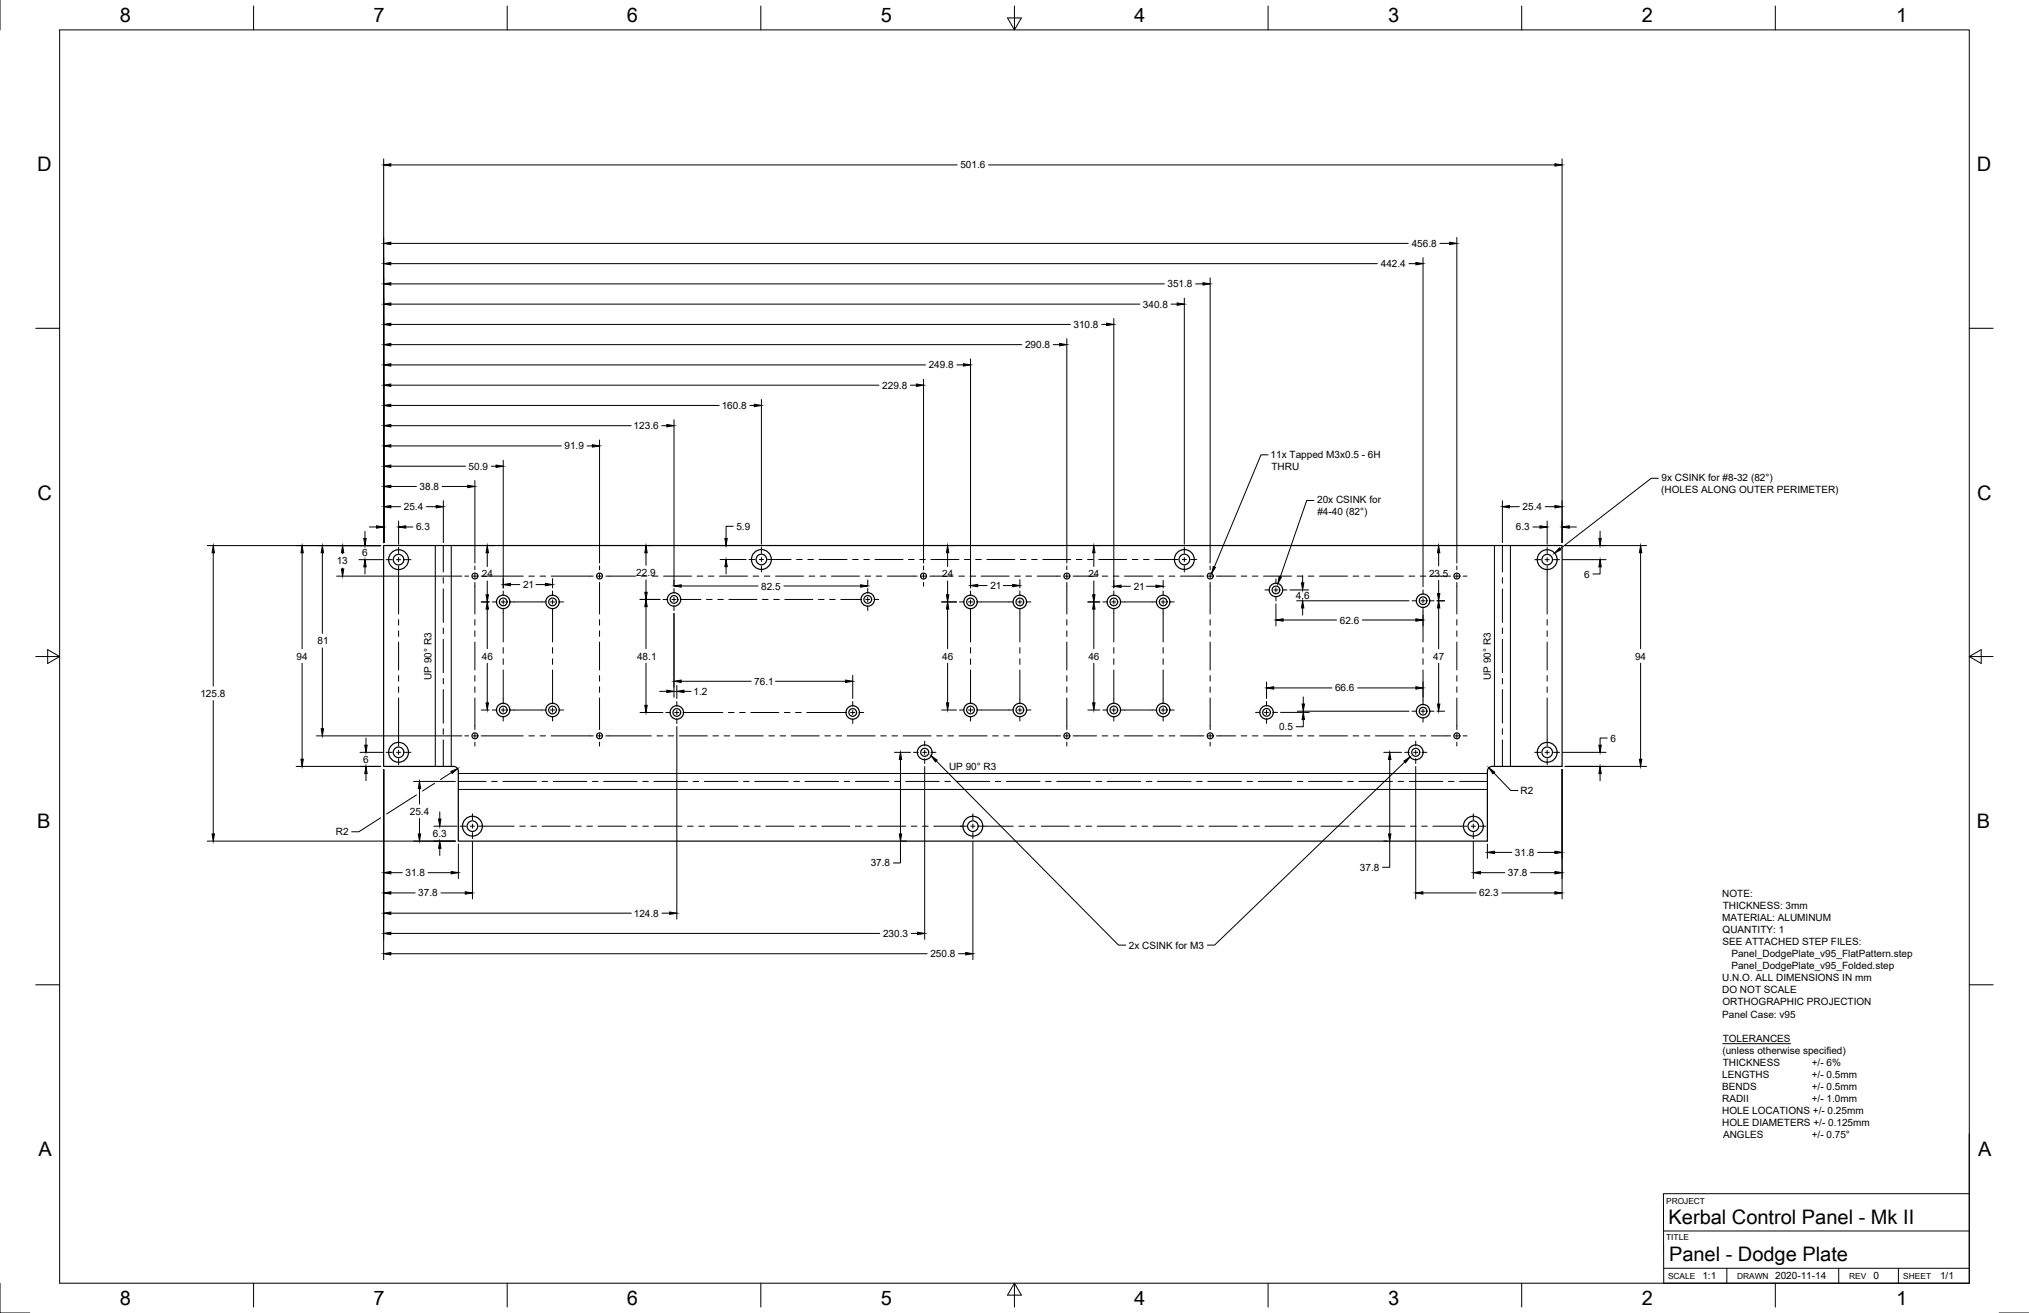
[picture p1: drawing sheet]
<svg xmlns="http://www.w3.org/2000/svg" width="864mm" height="559mm" viewBox="0 0 864 559" stroke-linecap="round" stroke-linejoin="round" font-family="sans-serif">
<!-- layer: Visible -->
<g fill="none" stroke="#000" stroke-width=".51">
<path d="M635.1 326.2h29.8v-94h-501.6v94h29.8l1.4 .6 .6 1.4v29.8h438v-29.8l.6-1.4 1.4-.6"/>
<circle cx="169.6" cy="238.2" r="4.2"/>
<circle cx="169.6" cy="238.2" r="2.25"/>
<circle cx="324.1" cy="238.1" r="4.2"/>
<circle cx="324.1" cy="238.1" r="2.25"/>
<circle cx="504.1" cy="238.1" r="4.2"/>
<circle cx="504.1" cy="238.1" r="2.25"/>
<circle cx="658.5" cy="238.2" r="4.2"/>
<circle cx="658.5" cy="238.2" r="2.25"/>
<circle cx="202.1" cy="245.2" r="1.26"/>
<circle cx="214.2" cy="256.2" r="2.87"/>
<circle cx="214.2" cy="256.2" r="1.64"/>
<circle cx="235.2" cy="256.2" r="2.87"/>
<circle cx="235.2" cy="256.2" r="1.64"/>
<circle cx="255.2" cy="245.2" r="1.26"/>
<circle cx="286.9" cy="255.1" r="2.87"/>
<circle cx="286.9" cy="255.1" r="1.64"/>
<circle cx="369.3" cy="255.1" r="2.87"/>
<circle cx="369.3" cy="255.1" r="1.64"/>
<circle cx="393.1" cy="245.2" r="1.26"/>
<circle cx="413.1" cy="256.2" r="2.87"/>
<circle cx="413.1" cy="256.2" r="1.64"/>
<circle cx="434.1" cy="256.2" r="2.87"/>
<circle cx="434.1" cy="256.2" r="1.64"/>
<circle cx="454.1" cy="245.2" r="1.26"/>
<circle cx="474.1" cy="256.2" r="2.87"/>
<circle cx="474.1" cy="256.2" r="1.64"/>
<circle cx="495.1" cy="256.2" r="2.87"/>
<circle cx="495.1" cy="256.2" r="1.64"/>
<circle cx="515.1" cy="245.2" r="1.26"/>
<circle cx="543.1" cy="251.1" r="2.87"/>
<circle cx="543.1" cy="251.1" r="1.64"/>
<circle cx="605.7" cy="255.7" r="2.87"/>
<circle cx="605.7" cy="255.7" r="1.64"/>
<circle cx="620.1" cy="245.2" r="1.26"/>
<circle cx="202.1" cy="313.2" r="1.26"/>
<circle cx="214.2" cy="302.2" r="2.87"/>
<circle cx="214.2" cy="302.2" r="1.64"/>
<circle cx="235.2" cy="302.2" r="2.87"/>
<circle cx="235.2" cy="302.2" r="1.64"/>
<circle cx="255.2" cy="313.2" r="1.26"/>
<circle cx="288.1" cy="303.2" r="2.87"/>
<circle cx="288.1" cy="303.2" r="1.64"/>
<circle cx="362.9" cy="303.2" r="2.87"/>
<circle cx="362.9" cy="303.2" r="1.64"/>
<circle cx="413.1" cy="302.2" r="2.87"/>
<circle cx="413.1" cy="302.2" r="1.64"/>
<circle cx="434.1" cy="302.2" r="2.87"/>
<circle cx="434.1" cy="302.2" r="1.64"/>
<circle cx="454.1" cy="313.2" r="1.26"/>
<circle cx="474.1" cy="302.2" r="2.87"/>
<circle cx="474.1" cy="302.2" r="1.64"/>
<circle cx="495.1" cy="302.2" r="2.87"/>
<circle cx="495.1" cy="302.2" r="1.64"/>
<circle cx="515.1" cy="313.2" r="1.26"/>
<circle cx="539.1" cy="303.2" r="2.87"/>
<circle cx="539.1" cy="303.2" r="1.64"/>
<circle cx="605.7" cy="302.7" r="2.87"/>
<circle cx="605.7" cy="302.7" r="1.64"/>
<circle cx="620.1" cy="313.2" r="1.26"/>
<circle cx="169.6" cy="320.2" r="4.2"/>
<circle cx="169.6" cy="320.2" r="2.25"/>
<circle cx="393.6" cy="320.2" r="3.1"/>
<circle cx="393.6" cy="320.2" r="1.7"/>
<circle cx="602.6" cy="320.2" r="3.1"/>
<circle cx="602.6" cy="320.2" r="1.7"/>
<circle cx="658.5" cy="320.2" r="4.2"/>
<circle cx="658.5" cy="320.2" r="2.25"/>
<circle cx="201.1" cy="351.6" r="4.2"/>
<circle cx="201.1" cy="351.6" r="2.25"/>
<circle cx="414.1" cy="351.6" r="4.2"/>
<circle cx="414.1" cy="351.6" r="2.25"/>
<circle cx="627.1" cy="351.6" r="4.2"/>
<circle cx="627.1" cy="351.6" r="2.25"/>
</g>
<!-- layer: Center Lines -->
<g fill="none" stroke="#000" stroke-width=".43">
<path d="M164.4 238.2h2.6M168.8 238.2h1.7M169.7 232.9v2.6M169.7 237.3v1.8M172.3 238.2h2.6M188.7 232.2v11.3M318.8 238.1h2.6M323.2 238.1h1.8M324.1 232.8v2.7M324.1 237.2v1.8M326.7 238.1h2.7M498.8 238.1h2.6"/>
<path d="M503.2 238.1h1.8M504.1 232.8v2.7M504.1 237.2v1.8M506.8 238.1h2.6M639.5 232.2v11.3M653.2 238.2h2.6M657.6 238.2h1.8M658.5 232.9v2.6M658.5 237.3v1.8M661.2 238.2h2.6M169.7 240.9v2.6M188.7 245.9v2.3"/>
<path d="M188.7 250.6v14.3M197.8 245.2h1.7M201.2 245.2h1.8M202.1 240.9v1.6M202.1 244.3v1.8M202.1 247.9v1.6M204.8 245.2h1.6M209.5 256.2h2M213.3 256.2h1.8M214.2 251.5v2M214.2 255.3v1.8M214.2 258.9v2"/>
<path d="M216.9 256.2h2M230.5 256.2h2M234.3 256.2h1.8M235.2 251.5v2M235.2 255.3v1.8M235.2 258.9v2M237.8 256.2h2.1M250.9 245.2h1.6M254.3 245.2h1.8M255.2 240.9v1.6M255.2 244.3v1.8M255.2 247.9v1.6"/>
<path d="M257.9 245.2h1.6M282.2 255.1h2M286 255.1h1.8M286.9 250.4v2.1M286.9 254.2v1.8M286.9 257.8v2M289.6 255.1h1.9M324.1 240.8v2.6M364.7 255.1h2M368.4 255.1h1.8M369.3 250.4v2.1M369.3 254.2v1.8"/>
<path d="M369.3 257.8v2M372 255.1h2M388.8 245.2h1.6M392.2 245.2h1.8M393.1 240.9v1.6M393.1 244.3v1.8M393.1 247.9v1.6M395.8 245.2h1.6M408.4 256.2h2M412.2 256.2h1.8M413.1 251.5v2M413.1 255.3v1.8"/>
<path d="M413.1 258.9v2M415.8 256.2h2M429.4 256.2h2M433.2 256.2h1.8M434.1 251.5v2M434.1 255.3v1.8M434.1 258.9v2M436.8 256.2h2M449.8 245.2h1.6M453.2 245.2h1.8M454.1 240.9v1.6M454.1 244.3v1.8"/>
<path d="M454.1 247.9v1.6M456.8 245.2h1.6M469.4 256.2h2M473.2 256.2h1.8M474.1 251.5v2M474.1 255.3v1.8M474.1 258.9v2M476.8 256.2h1.9M490.4 256.2h2M494.2 256.2h1.8M495.1 251.5v2M495.1 255.3v1.8"/>
<path d="M495.1 258.9v2M497.8 256.2h2M504.1 240.8v2.6M510.8 245.2h1.6M514.2 245.2h1.8M515.1 240.9v1.6M515.1 244.3v1.8M515.1 247.9v1.6M517.8 245.2h1.6M538.4 251.1h2M542.2 251.1h1.8M543.1 246.4v2"/>
<path d="M543.1 250.2v1.8M543.1 253.8v2M545.8 251.1h2M601 255.7h2M604.8 255.7h1.8M605.7 251v2M605.7 254.8v1.8M605.7 258.4v2M608.4 255.7h2M615.8 245.2h1.6M619.2 245.2h1.8M620.1 240.9v1.6"/>
<path d="M620.1 244.3v1.8M620.1 247.9v1.6M622.7 245.2h1.7M639.5 245.9v2.3M639.5 250.6v14.3M658.5 240.9v2.6M188.7 267.3v2.4M188.7 272v14.3M639.5 267.3v2.4M639.5 272v14.3M188.7 288.7v2.4M188.7 293.5v14.3"/>
<path d="M214.2 297.5v2M235.2 297.5v2M288.1 298.6v2M362.9 298.6v2M413.1 297.5v2M434.1 297.5v2M474.1 297.5v2M495.1 297.5v2M539.1 298.5v2M605.7 298v2M639.5 288.7v2.4M639.5 293.5v14.3"/>
<path d="M169.7 314.9v2.6M169.7 319.3v1.8M188.7 310.1v2.4M188.7 314.9v11.3M197.8 313.2h1.7M201.2 313.2h1.8M202.1 308.9v1.6M202.1 312.3v1.8M202.1 315.9v1.6M204.8 313.2h1.6M209.5 302.2h2M213.3 302.2h1.8"/>
<path d="M214.2 301.3v1.8M214.2 304.9v2M216.9 302.2h2M230.5 302.2h2M234.3 302.2h1.8M235.2 301.3v1.8M235.2 304.9v2M237.8 302.2h2.1M250.9 313.2h1.6M254.3 313.2h1.8M255.2 308.9v1.6M255.2 312.3v1.8"/>
<path d="M255.2 315.9v1.6M257.9 313.2h1.6M283.4 303.2h2M287.2 303.2h1.8M288.1 302.3v1.8M288.1 305.9v2M290.7 303.2h2.1M358.3 303.2h2M362.1 303.2h1.7M362.9 302.3v1.8M362.9 305.9v2M365.6 303.2h2"/>
<path d="M393.6 315.4v2.1M393.6 319.3v1.8M408.4 302.2h2M412.2 302.2h1.8M413.1 301.3v1.8M413.1 304.9v2M415.8 302.2h2M429.4 302.2h2M433.2 302.2h1.8M434.1 301.3v1.8M434.1 304.9v2M436.8 302.2h2"/>
<path d="M449.8 313.2h1.6M453.2 313.2h1.8M454.1 308.9v1.6M454.1 312.3v1.8M454.1 315.9v1.6M456.8 313.2h1.6M469.4 302.2h2M473.2 302.2h1.8M474.1 301.3v1.8M474.1 304.9v2M476.8 302.2h1.9M490.4 302.2h2"/>
<path d="M494.2 302.2h1.8M495.1 301.3v1.8M495.1 304.9v2M497.8 302.2h2M510.8 313.2h1.6M514.2 313.2h1.8M515.1 308.9v1.6M515.1 312.3v1.8M515.1 315.9v1.6M517.8 313.2h1.6M534.4 303.2h2M538.2 303.2h1.8"/>
<path d="M539.1 302.3v1.8M539.1 305.9v2M541.8 303.2h2M601 302.7h2M602.6 315.4v2.1M602.6 319.3v1.8M604.8 302.7h1.8M605.7 301.8v1.8M605.7 305.4v2M608.4 302.7h2M615.8 313.2h1.6M619.2 313.2h1.8"/>
<path d="M620.1 308.9v1.6M620.1 312.3v1.8M620.1 315.9v1.6M622.7 313.2h1.7M639.5 310.1v2.4M639.5 314.9v11.3M658.5 314.9v2.6M658.5 319.3v1.8M164.4 320.2h2.6M168.8 320.2h1.7M169.7 322.9v2.6M172.3 320.2h2.6"/>
<path d="M195.1 332.6h11.8M209.3 332.6h2.4M214 332.6h14.3M230.7 332.6h2.4M235.5 332.6h14.3M252.1 332.6h2.4M256.9 332.6h14.3M273.6 332.6h2.3M278.3 332.6h14.3M295 332.6h2.4M299.8 332.6h14.2M316.4 332.6h2.4"/>
<path d="M321.2 332.6h14.3M337.9 332.6h2.4M342.6 332.6h14.3M359.3 332.6h2.4M364.1 332.6h14.3M380.7 332.6h2.4M385.5 332.6h14.3M388.8 320.2h2.1M392.7 320.2h1.8M393.6 322.9v2M396.3 320.2h2M402.2 332.6h2.3"/>
<path d="M406.9 332.6h14.3M423.6 332.6h2.4M428.4 332.6h14.3M445 332.6h2.4M449.8 332.6h14.3M466.5 332.6h2.3M471.2 332.6h14.3M487.9 332.6h2.4M492.7 332.6h14.2M509.3 332.6h2.4M514.1 332.6h14.3M530.8 332.6h2.3"/>
<path d="M535.5 332.6h14.3M552.2 332.6h2.4M557 332.6h14.2M573.6 332.6h2.4M578.4 332.6h14.3M595.1 332.6h2.3M597.8 320.2h2.1M599.8 332.6h14.3M601.7 320.2h1.8M602.6 322.9v2M605.3 320.2h2M616.5 332.6h2.4"/>
<path d="M621.2 332.6h11.9M653.2 320.2h2.6M657.6 320.2h1.8M658.5 322.9v2.6M661.2 320.2h2.6M195.8 351.6h2.6M200.2 351.6h1.8M201.1 346.3v2.6M201.1 350.7v1.8M201.1 354.3v2.6M203.8 351.6h2.6M408.8 351.6h2.6"/>
<path d="M413.2 351.6h1.8M414.1 346.3v2.6M414.1 350.7v1.8M414.1 354.3v2.6M416.8 351.6h2.6M621.8 351.6h2.6M626.2 351.6h1.8M627.1 346.3v2.6M627.1 350.7v1.8M627.1 354.3v2.6M629.8 351.6h2.6"/>
</g>
<!-- layer: Visible Narrow -->
<path d="M185.3 232.2v94M192.1 232.2v94M636.1 232.2v94M642.9 232.2v94M195.1 336h438M195.1 329.2h438" fill="none" stroke="#000" stroke-width=".43"/>
<!-- layer: Border -->
<g fill="none" stroke="#000" stroke-width=".43">
<path d="M0 0v12.7M25.4 12.7h812.8v533.4h-812.8zM107.9 2.6v10.1M215.9 2.6v10.1M323.8 2.6v10.1M428.8 7.6h5.9l-2.9 5.1zM431.8 2.6v10.1M539.7 2.6v10.1M647.7 2.6v10.1M755.6 2.6v10.1M15.2 139.7h10.2M838.2 139.7h10.1"/>
<path d="M15.2 279.4h10.2M20.3 276.5l5.1 2.9-5.1 3zM838.2 279.4l5.1-2.9v5.9zM838.2 279.4h10.1M15.2 419.1h10.2M838.2 419.1h10.1M0 546.1v12.7h12.7M107.9 546.1v10.2M215.9 546.1v10.2M323.8 546.1v10.2M431.8 546.1l2.9 5.1h-5.9zM431.8 546.1v10.2"/>
<path d="M539.7 546.1v10.2M647.7 546.1v10.2M755.6 546.1v10.2M850.9 558.8h12.7"/>
</g>
<!-- layer: Titleblock -->
<path d="M838.2 482.6v63.5h-130.1l-.1-38.1h130.2M708.1 523.9h130.1M708.1 539.8h130.1M735 539.8v6.3M782.6 539.8v6.3M808 539.8v6.3" fill="none" stroke="#000" stroke-width=".43"/>
<!-- layer: Annotations -->
<path d="M539.8 193.6h-3.1l-19.8 47.7M559.2 213h-3l-11.3 32.5M705.8 203.6h-3l-38.7 29.9M398.5 323.9l77.6 78.3h3M597.9 324.3l-80.9 77.9h-3.1M733.3 444.2h28.8" fill="none" stroke="#000" stroke-width=".43"/>
<!-- layer: Phantom Lines -->
<g fill="none" stroke="#000" stroke-width=".43">
<path d="M329.4 238.1h7.3M339.1 238.1h2.4M343.8 238.1h2.4M348.6 238.1h11.9M362.9 238.1h2.4M367.6 238.1h2.4M372.4 238.1h11.9M386.7 238.1h2.4M391.5 238.1h2.3M396.2 238.1h11.9M410.5 238.1h2.4M415.3 238.1h2.4"/>
<path d="M420 238.1h11.9M434.3 238.1h2.4M439.1 238.1h2.4M443.8 238.1h11.9M458.1 238.1h2.4M462.9 238.1h2.4M467.7 238.1h11.9M481.9 238.1h2.4M486.7 238.1h2.4M491.5 238.1h7.3M169.7 243.5v17.8M202.1 249.5v11.8"/>
<path d="M206.4 245.2h16.3M218.9 256.2h11.6M225.1 245.2h2.4M229.8 245.2h2.4M234.6 245.2h16.3M255.2 249.5v11.8M259.5 245.2h11.1M272.9 245.2h2.4M277.7 245.2h2.4M282.4 245.2h12M291.5 255.1h6.8M296.7 245.2h2.4"/>
<path d="M300.7 255.1h2.4M301.5 245.2h2.4M305.5 255.1h2.4M306.3 245.2h11.9M310.2 255.1h12M320.5 245.2h2.4M324.5 255.1h2.4M325.3 245.2h2.4M329.3 255.1h2.4M330.1 245.2h11.9M334.1 255.1h11.9M344.4 245.2h2.4"/>
<path d="M348.3 255.1h2.4M349.1 245.2h2.4M353.1 255.1h2.4M353.9 245.2h11.9M357.9 255.1h6.8M368.2 245.2h2.4M372.9 245.2h2.4M377.7 245.2h11.1M397.4 245.2h8.3M408.1 245.2h2.4M412.9 245.2h2.3M417.6 245.2h11.9"/>
<path d="M417.8 256.2h11.6M431.9 245.2h2.4M436.7 245.2h2.4M441.4 245.2h8.4M454.1 249.5v11.8M458.4 245.2h8.3M469.1 245.2h2.4M473.9 245.2h2.3M478.6 245.2h11.9M478.7 256.2h11.7M492.9 245.2h2.4M497.7 245.2h2.4"/>
<path d="M502.4 245.2h8.4M515.1 249.5v11.8M519.4 245.2h6.5M528.3 245.2h2.4M533 245.2h2.4M537.8 245.2h11.9M552.1 245.2h2.4M556.9 245.2h2.3M561.6 245.2h11.9M575.9 245.2h2.4M580.7 245.2h2.4M585.4 245.2h11.9"/>
<path d="M599.7 245.2h2.4M604.5 245.2h2.4M609.2 245.2h6.6M620.1 249.5v11.8M658.5 243.5v17.8M169.7 263.7v2.4M169.7 268.5v2.3M169.7 273.2v11.9M202.1 263.7v2.4M202.1 268.5v2.3M202.1 273.2v11.9M214.2 260.9v12.3"/>
<path d="M214.2 275.6v2.4M235.2 260.9v12.3M235.2 275.6v2.4M255.2 263.7v2.4M255.2 268.5v2.3M255.2 273.2v11.9M413.1 260.9v12.3M413.1 275.6v2.4M434.1 260.9v12.3M434.1 275.6v2.4M454.1 263.7v2.4M454.1 268.5v2.3"/>
<path d="M454.1 273.2v11.9M474.1 260.9v12.3M474.1 275.6v2.4M495.1 260.9v12.3M495.1 275.6v2.4M515.1 263.7v2.4M515.1 268.5v2.3M515.1 273.2v11.9M605.7 260.4v12.8M605.7 275.6v2.4M620.1 263.7v2.4M620.1 268.5v2.3"/>
<path d="M620.1 273.2v11.9M658.5 263.7v2.4M658.5 268.5v2.3M658.5 273.2v11.9M169.7 287.5v2.4M169.7 292.3v2.4M169.7 297.1v17.8M202.1 287.5v2.4M202.1 292.3v2.4M202.1 297.1v11.8M214.2 280.4v2.4M214.2 285.1v12.4"/>
<path d="M235.2 280.4v2.4M235.2 285.1v12.4M255.2 287.5v2.4M255.2 292.3v2.4M255.2 297.1v11.8M413.1 280.4v2.4M413.1 285.1v12.4M434.1 280.4v2.4M434.1 285.1v12.4M454.1 287.5v2.4M454.1 292.3v2.4M454.1 297.1v11.8"/>
<path d="M474.1 280.4v2.4M474.1 285.1v12.4M495.1 280.4v2.4M495.1 285.1v12.4M515.1 287.5v2.4M515.1 292.3v2.4M515.1 297.1v11.8M605.7 280.4v2.4M605.7 285.1v12.9M620.1 287.5v2.4M620.1 292.3v2.4M620.1 297.1v11.8"/>
<path d="M658.5 287.5v2.4M658.5 292.3v2.4M658.5 297.1v17.8M206.4 313.2h16.3M218.9 302.2h11.6M225.1 313.2h2.4M229.8 313.2h2.4M234.6 313.2h16.3M259.5 313.2h17.7M279.6 313.2h2.4M284.4 313.2h2.4M289.1 313.2h12"/>
<path d="M292.8 303.2h14.9M303.4 313.2h2.4M308.2 313.2h2.4M310 303.2h2.4M312.9 313.2h12M314.8 303.2h2.4M319.6 303.2h11.9M327.2 313.2h2.4M332 313.2h2.4M333.8 303.2h2.4M336.8 313.2h11.9M338.6 303.2h2.4"/>
<path d="M343.4 303.2h14.9M351 313.2h2.4M355.8 313.2h2.4M360.6 313.2h11.9M374.9 313.2h2.4M379.6 313.2h2.4M384.4 313.2h11.9M398.7 313.2h2.4M403.4 313.2h2.4M408.2 313.2h11.9M417.8 302.2h11.6M422.5 313.2h2.4"/>
<path d="M427.2 313.2h2.4M432 313.2h17.8M458.4 313.2h8.3M469.1 313.2h2.4M473.9 313.2h2.3M478.6 313.2h11.9M478.7 302.2h11.7M492.9 313.2h2.4M497.7 313.2h2.4M502.4 313.2h8.4M519.4 313.2h6.5M528.3 313.2h2.4"/>
<path d="M533 313.2h2.4M537.8 313.2h11.9M552.1 313.2h2.4M556.9 313.2h2.3M561.6 313.2h11.9M575.9 313.2h2.4M580.7 313.2h2.4M585.4 313.2h11.9M599.7 313.2h2.4M604.5 313.2h2.4M609.2 313.2h6.6M206.4 351.6h12.4"/>
<path d="M221.2 351.6h2.4M226 351.6h2.3M230.7 351.6h11.9M245 351.6h2.4M249.8 351.6h2.4M254.6 351.6h11.8M268.8 351.6h2.4M273.6 351.6h2.4M278.4 351.6h11.9M292.7 351.6h2.3M297.4 351.6h2.4M302.2 351.6h11.9"/>
<path d="M316.5 351.6h2.3M321.2 351.6h2.4M326 351.6h11.9M340.3 351.6h2.3M345 351.6h2.4M349.8 351.6h11.9M364.1 351.6h2.4M368.9 351.6h2.3M373.6 351.6h11.9M387.9 351.6h2.4M392.7 351.6h2.3M397.4 351.6h12.5"/>
<path d="M419.4 351.6h11.9M433.7 351.6h2.3M438.4 351.6h2.4M443.2 351.6h11.9M457.5 351.6h2.3M462.2 351.6h2.4M467 351.6h11.9M481.3 351.6h2.4M486.1 351.6h2.3M490.8 351.6h11.9M505.1 351.6h2.4M509.9 351.6h2.3"/>
<path d="M514.6 351.6h11.9M528.9 351.6h2.4M533.7 351.6h2.3M538.4 351.6h11.9M552.7 351.6h2.4M557.5 351.6h2.4M562.3 351.6h11.8M576.5 351.6h2.4M581.3 351.6h2.4M586.1 351.6h11.9M600.4 351.6h2.3M605.1 351.6h2.4"/>
<path d="M609.9 351.6h11.9"/>
</g>
<!-- layer: Dimensions -->
<g fill="none" stroke="#000" stroke-width=".43">
<path d="M163.3 67.6v163.3M166.3 70.2h241.1M420.8 70.2h241M664.9 67.6v163.3M166.3 112.2h419.9M166.3 103.6h433.1M515.1 118.3v121.3M599.7 112.2h2.9M605.7 109.7v140M612.9 103.6h4.1M620.1 101v138.6M166.3 138.1h289.3"/>
<path d="M166.3 129.4h318.8M166.3 120.8h329.3M468.9 138.1h2.1M474.1 135.5v114.7M498.5 129.4h2.5M504.1 126.9v104.7M508.9 120.8h3.1M166.3 155.3h227.6M166.3 146.7h268.6M407.3 155.3h2.7M413.1 152.8v97.4M448.3 146.7h2.7"/>
<path d="M454.1 144.1v95.5M166.3 172.6h139.8M166.3 163.9h207.8M286.9 178.6v70.6M319.2 172.6h1.8M324.1 170v61.6M387.5 163.9h2.5M393.1 161.4v78.2M166.3 198.4h31.8M166.3 189.8h72.6M166.3 181.2h102.3M209.1 198.4h2"/>
<path d="M214.2 195.9v54.3M249.9 189.8h2.2M255.2 187.2v52.4M281.7 181.2h2.1M166.3 215.6h4.2M166.3 207h10.9M181.5 215.6h4.2M188.2 207h10.9M188.7 213.1v17.8M202.1 204.5v35.1M639.5 213.1v17.8M642.5 215.6h4.2"/>
<path d="M657.7 215.6h4.1M88.2 232.2h73.8M90.8 235.2v56.8M128.6 235.2v40.9M137.2 235.2v34.4M145.8 235.2v.4M152.8 238.2h10.3M155.3 226.1v3.1M157.2 224.3h3.1M169.7 221.7v9.9M172.7 224.3h3M207.4 235.2v5.9"/>
<path d="M208.5 232.2h1.4M275 235.2v5.4M276.2 232.2h1.3M306.5 232.2h3.5M306.5 238.1h11M312.1 224h-3.1v5.2M403.3 235.2v5.9M404.5 232.2h1.4M465.6 235.2v5.9M466.7 232.2h1.4M609.8 232.2h1.3M612.3 235.2v5.7"/>
<path d="M652.4 224.3h3.1M658.5 221.7v9.9M665.1 238.2h18.5M666.1 232.2h34.7M667.9 224.3h3.1M681 226.1v3.1M698.3 235.2v40.9M143.3 245.2h53.3M145.8 241.8v.3M155.3 241.2v3.1M204.9 256.2h3.3M207.4 247.2v5.9"/>
<path d="M207.4 259.2v16.9M217.2 248.8h4M228.1 248.8h4M235.2 246.3v3.9M272.4 255.1h8.5M275 246.7v5.4M275 258.2v17.9M289.9 249.4h32.7M309 241.2v3M333.6 249.4h32.7M369.3 246.8v2.4M400.8 256.2h6.3"/>
<path d="M403.3 247.2v5.9M403.3 259.2v16.9M416.1 249.2h4M427 249.2h4M434.1 246.7v3.5M463 256.2h5.1M465.6 247.2v5.9M465.6 259.2v16.9M477.1 249.5h4M488 249.5h4M495.1 247v3.2M543.1 257v9.4"/>
<path d="M549 251.1h8M551.9 255.7h47.8M554.4 245v3M554.4 258.7v3.1M611.6 255.7h3.3M612.3 247v5.6M612.3 258.7v17.4M681 241.2v3.1h-3M137.2 275.8v34.3M286.9 261.1v35.7M546.1 263.9h22.8M579.9 263.9h22.7"/>
<path d="M605.7 261.6v4.8M90.8 298.2v56.7M128.6 282.3v40.8M207.4 282.3v16.8M275 282.3v17.9M280.8 294.2h3M288.1 291.7v5.6M289.9 289.9h29.8M291.1 294.2h3.1M330.1 289.9h29.8M362.9 287.4v9.9M403.3 282.3v16.8"/>
<path d="M465.6 282.3v16.8M539.1 290.2v7M542.1 292.8h24.8M554.7 296.6v3M577.9 292.8h24.7M605.7 290.2v6.5M612.3 282.2v17.4M698.3 282.3v40.8M134.7 313.2h61.9M155.8 314.1v3M204.9 302.2h3.3M272.4 303.2h9.7"/>
<path d="M288.1 309.2v82M400.8 302.2h6.3M463 302.2h5.1M545 303.2h12.3M552.2 302.7h47.5M554.7 306.2v3.1h-3M611.6 302.7h3.3M684.1 314.1h-3.1v3M126 326.2h36M153.2 320.2h9.9M155.8 329.2v3.1M163.3 327.4v81"/>
<path d="M176 332.6h17.8M177.3 338.3l-12.7 8.1M178.5 335.6v6.6M184.9 333.4l-5.1 3.3M192.2 328.7l-4.7 3.1M380.7 320.2h6.9M383.3 323.2v31.7M393.6 326.2v73.6M589 320.2h7.6M591.5 323.2v31.7M602.6 326.2v56.4M635.8 328.9l7.2 7.5h3"/>
<path d="M664.9 327.4v55.2M665.1 320.2h18.5M666.1 326.2h34.7M681 329.2v3.1M88.2 358h105.6M162 348.1l-9.3 5.9h-3M178.5 348.4v6.5M184.6 351.6h9.9M187.2 345.5v3.1M195.1 359.2v14.8M201.1 358.2v24.4M383.3 358v9.3h-3.1"/>
<path d="M383.5 358h2.3M414.1 358.2v50.2M589 358h1.4M591.5 358v11.1h-3M627.1 358.2v15.8M633.1 359.2v6.1M166.3 371.4h4.9M182.2 371.4h9.8M187.2 361v3.1M630.1 371.4h10.4M636.1 362.8h7.4M651.4 371.4h10.4"/>
<path d="M654.5 362.8h7.3M166.3 380h10.4M166.3 388.6h102.4M166.3 397.3h208.1M187.7 380h10.3M281.7 388.6h3.3M387.8 397.3h2.7M605.6 380h22.6M639.2 380h22.6M166.3 405.9h228.3M408 405.9h3"/>
</g>
<g fill="#000" stroke="#000" stroke-width=".43">
<path d="M163.3 70.2l3-.5v1zM661.8 69.7l3.1 .5-3.1 .5zM163.3 112.2l3-.5v1zM163.3 103.6l3-.5v1zM602.6 111.7l3.1 .5-3.1 .5zM617 103.1l3.1 .5-3.1 .5zM163.3 138.1l3-.5v1zM163.3 129.4l3-.5v1zM163.3 120.8l3-.5v1zM471 137.6l3.1 .5-3.1 .5zM501 128.9l3.1 .5-3.1 .5zM512 120.3l3.1 .5-3.1 .5z"/>
<path d="M163.3 155.3l3-.5v1zM163.3 146.7l3-.5v1zM410 154.8l3.1 .5-3.1 .5zM451 146.2l3.1 .5-3.1 .5zM163.3 172.6l3-.6v1.1zM163.3 163.9l3-.5v1zM321 172l3.1 .6-3.1 .5zM390 163.4l3.1 .5-3.1 .5zM163.3 198.4l3-.5v1zM163.3 189.8l3-.5v1zM163.3 181.2l3-.5v1zM211.1 197.9l3.1 .5-3.1 .5z"/>
<path d="M252.1 189.3l3.1 .5-3.1 .5zM283.8 180.7l3.1 .5-3.1 .5zM163.3 215.6l3-.5v1.1zM163.3 207l3-.5v1zM185.7 215.1l3 .5-3 .6zM199.1 206.5l3 .5-3 .5zM639.5 215.6l3-.5v1.1zM661.8 215.1l3.1 .5-3.1 .6zM90.8 232.2l.5 3h-1zM128.6 232.2l.5 3h-1zM137.2 232.2l.5 3h-1zM145.8 232.2l.5 3h-1z"/>
<path d="M154.8 229.2h1.1l-.6 3zM160.3 223.8l3 .5-3 .5zM169.7 224.3l3-.5v1zM207.4 232.2l.5 3h-1zM275 232.2l.5 3h-1.1zM308.5 229.2h1l-.5 3zM403.3 232.2l.5 3h-1zM465.6 232.2l.5 3h-1zM612.3 232.2l.5 3h-1zM655.5 223.8l3 .5-3 .5zM664.9 224.3l3-.5v1zM680.5 229.2h1l-.5 3z"/>
<path d="M698.3 232.2l.5 3h-1zM145.3 242.1h1l-.5 3.1zM155.3 238.2l.6 3h-1.1zM207.4 256.2l.5 3h-1zM206.9 253.1h1l-.5 3.1zM214.2 248.8l3-.5v1zM232.1 248.3l3.1 .5-3.1 .5zM275 255.1l.5 3.1h-1.1zM274.4 252.1h1.1l-.5 3zM286.9 249.4l3-.5v1zM309 238.1l.5 3.1h-1zM366.3 248.9l3 .5-3 .5z"/>
<path d="M403.3 256.2l.5 3h-1zM402.8 253.1h1l-.5 3.1zM413.1 249.2l3-.5v1zM431 248.7l3.1 .5-3.1 .5zM465.6 256.2l.5 3h-1zM465.1 253.1h1l-.5 3.1zM474.1 249.5l3-.5v1zM492 249l3.1 .5-3.1 .5zM554.4 255.7l.5 3h-1zM553.9 248h1l-.5 3.1zM611.8 252.6h1l-.5 3.1zM612.3 255.7l.5 3h-1z"/>
<path d="M681 238.2l.5 3h-1zM543.1 263.9l3-.5v1zM602.6 263.4l3.1 .5-3.1 .5zM206.9 299.1h1l-.5 3.1zM283.8 293.7l3.1 .5-3.1 .5zM286.9 289.9l3-.5v1zM288.1 294.2l3-.5v1zM359.9 289.4l3 .5-3 .5zM402.8 299.1h1l-.5 3.1zM465.1 299.1h1l-.5 3.1zM539.1 292.8l3-.5v1zM554.2 299.6h1l-.5 3.1z"/>
<path d="M602.6 292.3l3.1 .5-3.1 .5zM611.8 299.6h1l-.5 3.1zM136.7 310.1h1l-.5 3.1zM155.3 317.1h1l-.5 3.1zM274.4 300.2h1.1l-.5 3zM554.7 303.2l.5 3h-1zM680.5 317.1h1l-.5 3.1zM128.1 323.1h1l-.5 3.1zM155.8 326.2l.5 3h-1zM178.5 332.6l.5 3h-1zM191.9 328.3l2.9-1.2-2.3 2.1zM383.3 320.2l.5 3h-1z"/>
<path d="M591.5 320.2l.5 3h-1zM633.7 326.7l2.5 1.9-.8 .7zM681 326.2l.5 3h-1zM697.8 323.1h1l-.5 3.1zM90.3 354.9h1l-.5 3.1zM178 354.9h1l-.5 3.1zM186.7 348.6h1l-.5 3zM382.8 354.9h1l-.5 3.1zM591 354.9h1l-.5 3.1zM163.3 371.4l3-.5v1zM163.3 380l3-.5v1zM187.2 358l.5 3h-1z"/>
<path d="M192 370.9l3.1 .5-3.1 .5zM198 379.5l3.1 .5-3.1 .5zM602.6 380l3-.5v1zM627.1 371.4l3-.5v1zM633.1 362.8l3-.5v1zM661.8 362.3l3.1 .5-3.1 .5zM661.8 370.9l3.1 .5-3.1 .5zM661.8 379.5l3.1 .5-3.1 .5zM163.3 388.6l3-.5v1zM163.3 397.3l3-.6v1.1zM285 388.1l3.1 .5-3.1 .5zM390.5 396.7l3.1 .6-3.1 .5z"/>
<path d="M163.3 405.9l3-.5v1zM411 405.4l3.1 .5-3.1 .5z"/>
</g>
<!-- layer: Annotations -->
<path d="M663.8 233.2l.6 .7-2.7 1.5zM516.4 241.1l.9 .4-1.6 2.6zM544.4 245.3l1 .3-1.5 2.8zM396.3 321.7l2.6 1.8-.8 .7zM597.6 323.9l2.5-1.7-1.8 2.4z" fill="#000" stroke="#000" stroke-width=".43"/>
<g font-size="8.5">
<text x="51.1" y="9.4">8</text>
<text x="159" y="9.4">7</text>
<text x="266.8" y="9.4">6</text>
<text x="374.9" y="9.4">5</text>
<text x="482.7" y="9.4">4</text>
<text x="590.8" y="9.4">3</text>
<text x="698.8" y="9.4">2</text>
<text x="807.1" y="9.4">1</text>
<text x="15.9" y="72.9">D</text>
<text x="841.3" y="72.9">D</text>
<text x="16" y="212.6">C</text>
<text x="841.5" y="212.6">C</text>
<text x="15.9" y="352.3">B</text>
<text x="841.3" y="352.3">B</text>
<text x="16.4" y="492">A</text>
<text x="841.9" y="492">A</text>
<text x="710.2" y="521.1">Kerbal Control Panel - Mk II</text>
<text x="710.4" y="536.5">Panel - Dodge Plate</text>
<text x="51.1" y="555.5">8</text>
<text x="159" y="555.5">7</text>
<text x="266.8" y="555.5">6</text>
<text x="374.9" y="555.5">5</text>
<text x="482.7" y="555.5">4</text>
<text x="590.8" y="555.5">3</text>
<text x="698.8" y="555.5">2</text>
<text x="807.1" y="555.5">1</text>
</g>
<g font-size="4.3">
<text x="408.8" y="71.7">501.6</text>
<text x="600.9" y="105.1">456.8</text>
<text x="587.7" y="113.7">442.4</text>
<text x="496.9" y="122.3">351.8</text>
<text x="486.5" y="130.9">340.8</text>
<text x="456.9" y="139.6">310.8</text>
<text x="436.3" y="148.2">290.8</text>
<text x="395.3" y="156.8">249.8</text>
<text x="375.5" y="165.4">229.8</text>
<text x="307.2" y="174.1">160.8</text>
<text x="269.7" y="182.7">123.6</text>
<text x="240.3" y="191.3">91.9</text>
<text x="540.8" y="195.1">11x Tapped M3x0.5 - 6H</text>
<text x="199.5" y="199.9">50.9</text>
<text x="541.2" y="200.2">THRU</text>
<text x="178.6" y="208.5">38.8</text>
<text x="707.1" y="209.8">(HOLES ALONG OUTER PERIMETER)</text>
<text x="707.2" y="204.7">9x CSINK for #8-32 (82°)</text>
<text x="560.6" y="214.1">20x CSINK for</text>
<text x="171.9" y="217.1">25.4</text>
<text x="560.7" y="219.2">#4-40 (82°)</text>
<text x="648.1" y="217.1">25.4</text>
<text x="177.1" y="225.8">6.3</text>
<text x="313.4" y="225.5">5.9</text>
<text x="645.2" y="225.8">6.3</text>
<text x="154.2" y="236.7">6</text>
<text x="143.3" y="240.2">13</text>
<text x="205.1" y="245.7">24</text>
<text x="270.8" y="245.2">22.9</text>
<text x="401" y="245.7">24</text>
<text x="463.2" y="245.7">24</text>
<text x="608.2" y="245.4">23.5</text>
<text x="674.3" y="245.8">6</text>
<text x="222.6" y="250.3">21</text>
<text x="324" y="250.9">82.5</text>
<text x="421.5" y="250.7">21</text>
<text x="482.5" y="251">21</text>
<text x="551.6" y="254.9">4.6</text>
<text x="570.3" y="265.4">62.6</text>
<text x="135.1" y="274.2">81</text>
<text x="126.2" y="280.7">94</text>
<text x="205.1" y="280.7">46</text>
<text x="271.2" y="280.7">48.1</text>
<text x="401" y="280.7">46</text>
<text x="463.3" y="280.7">46</text>
<text x="610" y="280.7">47</text>
<text x="695.9" y="280.7">94</text>
<text x="183.7" y="289.3" transform="rotate(-90 183.7 289.3)">UP 90° R3</text>
<text x="321.1" y="291.4">76.1</text>
<text x="634.5" y="289.3" transform="rotate(-90 634.5 289.3)">UP 90° R3</text>
<text x="85.3" y="296.6">125.8</text>
<text x="295.2" y="295.8">1.2</text>
<text x="568.2" y="294.3">66.6</text>
<text x="544.4" y="310.8">0.5</text>
<text x="685.5" y="315.6">6</text>
<text x="154.6" y="324.7">6</text>
<text x="403.9" y="327.6">UP 90° R3</text>
<text x="647.2" y="337.9">R2</text>
<text x="174.4" y="346.8">25.4</text>
<text x="142.9" y="355.5">R2</text>
<text x="184.2" y="356.3">6.3</text>
<text x="644.8" y="364.3">31.8</text>
<text x="370.6" y="368.8">37.8</text>
<text x="578.8" y="370.6">37.8</text>
<text x="172.6" y="372.9">31.8</text>
<text x="641.8" y="372.9">37.8</text>
<text x="178.1" y="381.5">37.8</text>
<text x="629.6" y="381.5">62.3</text>
<text x="733" y="381.9">NOTE:</text>
<text x="733.3" y="387">THICKNESS: 3mm</text>
<text x="269.8" y="390.1">124.8</text>
<text x="733" y="392.1">MATERIAL: ALUMINUM</text>
<text x="375.8" y="398.8">230.3</text>
<text x="733.2" y="397.2">QUANTITY: 1</text>
<text x="396" y="407.4">250.8</text>
<text x="480.5" y="403.8">2x CSINK for M3</text>
<text x="733.2" y="402.3">SEE ATTACHED STEP FILES:</text>
<text x="736.9" y="407.4">Panel_DodgePlate_v95_FlatPattern.step</text>
<text x="736.9" y="412.5">Panel_DodgePlate_v95_Folded.step</text>
<text x="733" y="417.7">U.N.O. ALL DIMENSIONS IN mm</text>
<text x="733" y="422.8">DO NOT SCALE</text>
<text x="733.1" y="427.9">ORTHOGRAPHIC PROJECTION</text>
<text x="733" y="433.1">Panel Case: v95</text>
<text x="733.3" y="443.3">TOLERANCES</text>
<text x="733.1" y="448.4">(unless otherwise specified)</text>
<text x="733.3" y="453.5">THICKNESS</text>
<text x="771.1" y="453.5">+/- 6%</text>
<text x="733" y="458.7">LENGTHS</text>
<text x="771.1" y="458.7">+/- 0.5mm</text>
<text x="733" y="463.8">BENDS</text>
<text x="771.1" y="463.8">+/- 0.5mm</text>
<text x="733" y="468.9">RADII</text>
<text x="771.1" y="468.9">+/- 1.0mm</text>
<text x="733" y="474.1">HOLE LOCATIONS +/- 0.25mm</text>
<text x="733" y="479.2">HOLE DIAMETERS +/- 0.125mm</text>
<text x="733.4" y="484.3">ANGLES</text>
<text x="771.1" y="484.3">+/- 0.75°</text>
<text x="724.6" y="544.3">1:1</text>
<text x="755.6" y="544.5">2020-11-14</text>
<text x="797.4" y="544.5">0</text>
<text x="825.8" y="544.4">1/1</text>
</g>
<g font-size="3.5">
<text x="709.1" y="512.6">PROJECT</text>
<text x="709.2" y="527.9">TITLE</text>
<text x="710" y="544.2">SCALE</text>
<text x="739.4" y="544.1">DRAWN</text>
<text x="787.1" y="544.3">REV</text>
<text x="810.1" y="544.3">SHEET</text>
</g>
</svg>
